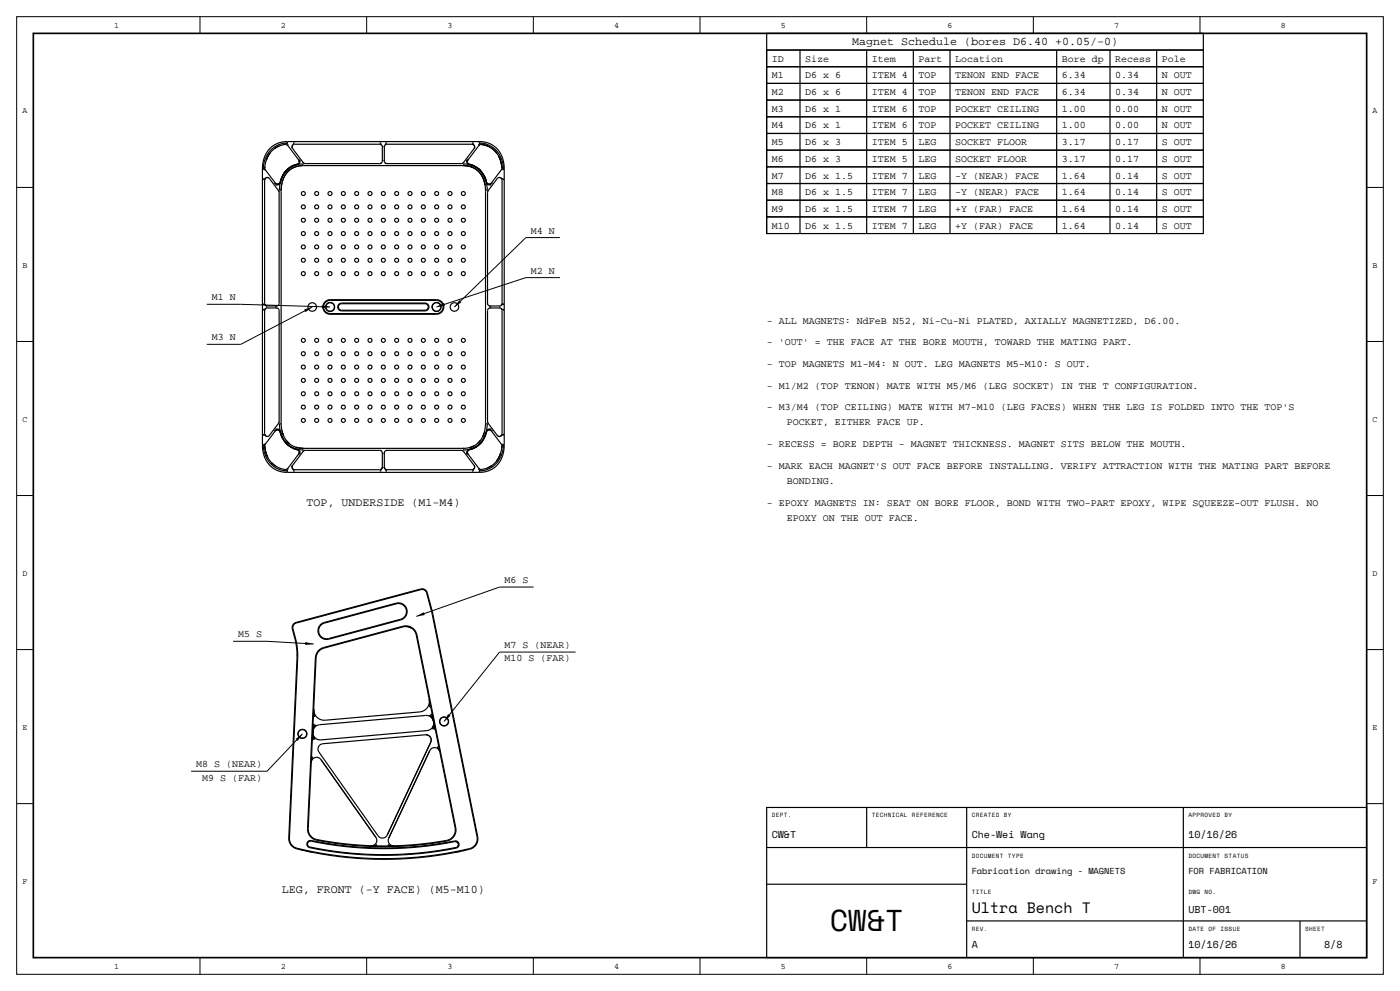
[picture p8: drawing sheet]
<svg xmlns="http://www.w3.org/2000/svg" width="420mm" height="297mm" viewBox="0 0 420 297" stroke-linecap="round" stroke-linejoin="round" font-family="sans-serif">
<path d="M10 10h400v277h-400z" fill="none" stroke="#000" stroke-width=".5"/>
<g fill="none" stroke="#000" stroke-width=".3">
<path d="M5 5h410v287h-410zM60 5v5M110 5v5M160 5v5M210 5v5M260 5v5M310 5v5M360 5v5M5 56.2h5M410 56.2h5M168 71.2h-10.2l-21.5 20.8M62 91.2h10.2l26.8 .8"/>
<path d="M93.7 92l-21.5 11.2h-10.2M168 83.2h-10.2l-26.8 8.8M5 102.3h5M410 102.3h5M5 148.5h5M410 148.5h5M160.1 175.9h-10.2l-25 8.8M5 194.7h5M69.9 192.2h10.2l14 .8M172.7 195.4h-22.8l-16.7 20.8M410 194.7h5M90.7 219.9l-10.6 11.2h-22.8"/>
<path d="M5 240.8h5M410 240.8h5M60 287v5M110 287v5M160 287v5M210 287v5M260 287v5M310 287v5M360 287v5"/>
</g>
<g fill="none" stroke="#000" stroke-width=".35">
<path d="M230 10h131v5h-131zM230 15h131v5h-131zM230 15v55M240 15v55M260 15v55M274 15v55M285 15v55M317 15v55M333 15v55M347 15v55M230 20h131v5h-131zM230 25h131v5h-131z"/>
<path d="M230 30h131v5h-131zM230 35h131v5h-131zM78.7 50.7h.3M78.7 50.7v82.6M79 50.3h.4M79 50.3v.4M79 50.7h.5M79.4 54l.1 37.3M79.4 50.3v.3M79.4 50v.3M79.4 50.6l.2 .3M79.4 50.6l.1 .1"/>
<path d="M79.5 50.7h.1M79.5 53.6l-.1 .4M79.5 53.6l-.4-.1-.2 .5M79.5 50.7v.1M79.5 50.8l.1 .1M79.6 50.9l-.4 .1M79.6 50.9l3 4M80.7 53.4l-.1-.1a.8 .8 0 0 0-1.1 .3M80.7 53.4l-.7-.2-.5 .4M80.7 53.4l.1 .1M80.8 53.5l2.8 3.7M80.8 53.4v.1"/>
<path d="M81 45.8l-1.1 2.2zM82.4 44.5l1.4-.8zM82.6 54.9l.3 .2M82.6 54.9l-.4 .1M82.9 55.1h.1M83.6 57.2l.1 .4M83.6 57v.2M83.7 57.6v33.3l-.5 .7M84 54.6a.8 .8 0 0 1-1.1 .5M84 54.6l-.2 .4a.8 .8 0 0 1-1.2-.1M84 54.6l-.4 .5h-.7M84.1 54.6a1.08 1.08 0 0 1-1.5 .7"/>
<path d="M84.3 57v70M85.5 42.9h.5M85.5 42.9l.1 .4M85.5 42.9a7.6 7.6 0 0 0-6.5 7.4M85.6 43.3a7.1 7.1 0 0 0-6.2 7M85.6 43.3h.4M86 43.3h.1M86 43.3l.2 .1M86 42.9v.4M86 42.9l.3 .2M86.2 43.4l.1 .2M86.2 42.4l-.2 .5"/>
<path d="M86.2 42.4a7.4 7.4 0 0 0-7.5 8.3M86.2 42.4h57.6M86.3 43.6l3.3 4.4M86.5 43.3l-.2 .3M87.6 44.5h.2M87.8 44.5l3.1 4.2M88.1 43.3l-.4 .4 .1 .8M88.1 43.3l-.5 .5 .2 .7M88.1 43.3h26.1M88.4 42.8l-.4 .1 .1 .4M89.2 49.2l-2.4 1.1-1.8 1.9 1-1.2M89.2 49.2l-2.3 1"/>
<path d="M89.2 49.2a6.8 6.8 0 0 0-5.2 5.4M89.6 48l.1 .2M89.7 48.8l-.5 .4M89.7 48.2l.1 .3M89.7 48.2v.7l-.5 .3M89.8 47.7l-.2 .3M90 47.9a1.19 1.19 0 0 1-1.3 1.5 6.8 6.8 0 0 0-4.6 5.2M90.7 48.7h.2M90.9 49.6v-.5a7.2 7.2 0 0 0-7.1 7.9h.5M90.9 49.6a6.5 6.5 0 0 0-6.5 6.7l-.1 .7M90.9 49.6a6.6 6.6 0 0 0-6.6 7.4M90.9 48.7l.7 .3"/>
<path d="M91.6 49h22.3M113.9 42.8l.5 .1-.2 .4M113.9 49h.1M114.2 43.3l.3 .3M114.5 48.8l-.6 .2M114.5 43.6l.2 .4M114.7 48.4l-.2 .4M114.7 48.2v.2M114.7 44v4.2M114.9 48.1l-.2 .1M114.9 43.9l-.2 .1M115.1 43.9l.2 .1"/>
<path d="M115.1 48.1l.2 .1M115.3 48.2v.2M115.3 44v4.2M115.3 48.4l.2 .4M115.5 43.6l-.2 .4M115.5 48.8l.6 .2M115.8 43.3l-.3 .3M116.1 49h.1M116.1 42.8l-.5 .1 .2 .4M116.1 49h22.3M138.4 49h.1M139 49.6a6.4 6.4 0 0 1 6.5 5.9"/>
<path d="M139 49.6h-48.1M139 49.6h.1M139.1 48.7l-.7 .3M139.1 49.6v-.5a7.2 7.2 0 0 1 7.1 7.9h-.5M139.1 49.6a6.4 6.4 0 0 1 6.5 6.7l.1 .7M139.3 48.7h-.2M140 47.9a1.19 1.19 0 0 0 1.3 1.5 7.5 7.5 0 0 1 4.8 5.6l.7 .4 .6-.1M140.2 47.7l.2 .3M140.3 48.8l.5 .4M140.4 48l-.2 .5zM140.4 48a.8 .8 0 0 0 .4 1.2M140.8 49.2l1.1 .4"/>
<path d="M140.8 49.2a6.8 6.8 0 0 1 5.2 5.4M140.8 49.2a6.9 6.9 0 0 1 5.2 5.4M141.6 43.2l-25.8 .1M141.6 43.2a.8 .8 0 0 1 .7 .5 .8 .8 0 0 1-.1 .8M141.6 43.2l.3 .1M141.6 42.8l.4 .1-.1 .4M141.9 43.3l.5 .7M142.2 44.5l-3.1 4.2M142.3 44.4l-.1 .1M142.4 44l-.1 .4M142.4 44.5h-.2M143.5 50.5l.7 .7"/>
<path d="M143.5 43.3l.2 .3M143.7 43.6l-3.3 4.4M143.8 42.4l.2 .5M143.8 42.4a7.4 7.4 0 0 1 7.5 8.3M143.8 43.4l-.1 .2M144 42.9l-.3 .2M144 42.9v.4M144 43.3l-.2 .1M144 43.3h.1M144.4 43.3l2.7 .9 2 1.8-1.4-1.4M144.4 43.3l2.2 .6M144.4 43.3a7.1 7.1 0 0 1 6.2 7"/>
<path d="M144.4 43.3h-.4M144.5 42.9h-.5M144.5 42.9l-.1 .4M144.5 42.9a7.6 7.6 0 0 1 6.5 7.4M145.3 52.7l.7 1.9zM145.7 57v70M146 54.6a.8 .8 0 0 0 .6 .6 .8 .8 0 0 0 .8-.3M146 54.6l.6 .6 .8-.3M146.3 57.6v33.3M146.4 57v.2M146.4 57.2l-.1 .4M147.4 54.9l.4 .1"/>
<path d="M149.2 53.4v.1M149.2 53.5l-2.8 3.7M149.6 46.8l.7 1.8 .3 1.7-.3-1.9zM149.7 53.2l-.5 .3M149.7 53.2l.5 .1 .3 .3M149.7 53.2l.4 .1 .4 .3M150.4 50.9l.4 .1M150.4 50.9l-3 4M150.4 50.8v.1M150.5 50.7l-.1 .1M150.5 53.6l.1 37.3M150.5 53.6l.4-.1 .2 .5"/>
<path d="M150.5 50.7h.1M150.6 50.6l-.1 .1M150.6 50.6l-.2 .3M150.6 50.3v.3M151 50.7h.3M151 50.7h-.5M151 50.3h-.4M151 50.3v.4M151.3 50.7v82.6M230 40h131v5h-131zM230 45h131v5h-131zM230 50h131v5h-131z"/>
<path d="M230 55h131v5h-131zM230 60h131v5h-131zM230 65h131v5h-131zM78.9 90.9l.2 .5 .4-.1M79.4 93.1l.1 37.3M79.5 91.3l.5 .4M79.5 92.7l-.1 .4M79.5 92.7l-.4-.1-.2 .5M79.7 91.5h.1M79.8 92.4l-.3 .3M80 92.1l.2 .2M80 91.7h.2"/>
<path d="M80.2 92.3l-.4 .1M80.2 91.7l-.2 .2M80.2 91.7h2.7M80.2 92.3h2.7M82.8 92.1l.1 .2M82.9 92.3l.3 .1M82.9 91.7l-.1 .2M83.2 91.6l-.3 .1M83.2 92.4l.5 .7v33.3M97.4 90.5l.6-.4 1-.3h32a2.18 2.18 0 0 1 2.1 2.2 2.18 2.18 0 0 1-2.1 2.2h-32a2.18 2.18 0 0 1-2-1.3 2.18 2.18 0 0 1 .4-2.4zM97.5 90.7l.9-.6 .6-.1h32a1.98 1.98 0 0 1 1.9 2 1.98 1.98 0 0 1-1.9 2h-32a1.98 1.98 0 0 1-1.8-1.2 1.98 1.98 0 0 1 .3-2.1zM101.6 91.3l.9-.5h25a1.18 1.18 0 0 1 1.2 1.2 1.18 1.18 0 0 1-1.2 1.2h-25a1.18 1.18 0 0 1-1.1-.7 1.18 1.18 0 0 1 .2-1.2z"/>
<path d="M101.9 91.3l.6-.3h25a.98 .98 0 0 1 1 1 .98 .98 0 0 1-1 1h-25a.98 .98 0 0 1-.9-.7 .98 .98 0 0 1 .3-1zM146.3 90.9l.3 .7M146.3 90.9l.1 .4M146.3 90.9h.1M146.6 91.6l.5 .1M146.8 92.4l-.5 .7v33.3M147.1 92.3l-.3 .1M147.1 91.7l.1 .2M147.1 91.7h2.7M147.1 92.3h2.7M147.2 92.1l-.1 .2M149.8 92.3l.4 .1"/>
<path d="M149.8 91.7l.2 .2M150 92.1l-.2 .2M150.2 92.4l.3 .3M150.2 91.6l-.4 .1M150.5 92.7l.1 37.3M150.5 91.3l-.3 .3M150.5 92.7l.4-.1 .2 .5M150.6 90.9l-.1 .4M151.1 90.9l-.2 .5-.4-.1M78.7 133.3h.3M78.7 133.3a7.5 7.5 0 0 0 7.5 8.3M78.9 130l.2 .5 .4-.1"/>
<path d="M79 133.7a7.6 7.6 0 0 0 6.5 7.4M79 133.3v.4M79.2 133l.4 .1M79.4 133.7l.3 1.8 .6 1.6-.6-1.7zM79.4 133.7a7.1 7.1 0 0 0 6.2 7M79.4 133.7h-.4M79.4 133.4v.3M79.5 133.3l-.1 .1M79.5 130.4l.3 .3 .5 .1M79.5 130.4l.4 .3 .4 .1M79.5 133.3h-.5M79.5 133.3h.1"/>
<path d="M79.6 133.2l-.1 .1M79.6 133.1l-.2 .3M79.6 133.1v.1M80.8 130.5l-.5 .3M80.8 130.5v.1M81.4 138.6l1.2 1zM82.2 129l.4 .1M82.6 128.7a1.08 1.08 0 0 1 1.5 .7M82.6 129.1a.8 .8 0 0 1 .8-.3 .8 .8 0 0 1 .6 .6M82.6 129.1l.4-.3a.8 .8 0 0 1 1 .6M82.6 129.1l.8-.3 .6 .6M82.6 129.1l-3 4"/>
<path d="M83.6 126.8v.2M83.6 126.8l-2.8 3.7M83.7 126.4l-.1 .4M83.7 126.4h.1M84 129.4l.7 1.9zM84 129.4a6.8 6.8 0 0 0 5.2 5.4M84 129.4a6.9 6.9 0 0 0 5.2 5.4M84.1 129.4a7.2 7.2 0 0 0 5.6 5.5l.3 .6v.6M84.3 127h-.5a7.2 7.2 0 0 0 7.1 7.9v-.5M84.3 127a6.6 6.6 0 0 0 5.9 7.3l.7 .1M84.6 129.1l.4 1.3M85.8 132.8l.7 .7"/>
<path d="M85.8 131.9l1.1 1.1M87.7 139.6l-.1 .4M87.8 139.5a.8 .8 0 0 0-.1 .8 .8 .8 0 0 0 .7 .5M87.8 139.5l-.1 .1M87.8 139.5h-.2M88.1 134.4l1.1 .4M88.7 134l2.2 .4h48.2M89.2 134.8a.8 .8 0 0 1 .4 1.2M89.2 134.8l.5 .4M89.6 136l.2 .3M89.6 136l-3.3 4.4M89.8 135.5l-.2 .5z"/>
<path d="M90.9 134.4h.1M90.9 135.3h-.2M90.9 135.3l-3.1 4.2M91.6 135l-.7 .3M91.6 135h22.3M113.9 135l.6 .2M113.9 135h.1M114.5 135.2l.2 .4M114.7 135.6v.2M114.7 140l-.5 .7M114.7 140v.1M114.7 140l.2 .1"/>
<path d="M114.7 135.8l.2 .1M114.7 135.8v4.2M115.3 140l.2 .5 .6 .3M115.3 140v.1M115.3 135.8l-.2 .1M115.3 140l-.2 .1M115.3 135.8v4.2M115.4 135.3l-.1 .5M115.7 135.1l-.3 .2M116.1 135l-.4 .1M116.1 135h22.3M138.4 135l.7 .3"/>
<path d="M138.4 135h.1M139.1 135.3h.2M139.1 135.3l3.1 4.2M140.3 135.8l.1 .2M140.3 135.8h.1M140.4 136l-.2 .3M140.4 136l3.3 4.4M140.8 134.8a.8 .8 0 0 0-.5 1M140.8 134.8a.8 .8 0 0 0-.4 1.2M142.2 133.6l-1 .5M142.2 139.5l.1 .8-.4 .4M142.2 139.5l.2 .7-.5 .5"/>
<path d="M142.2 139.5h.2M143.1 133.8l-2.3 1M144 133l1-1.2-1.8 1.9-2.4 1.1M144.2 132l-.8 .8M145.3 129.7l-.5 1.2M145.7 127h.5a7.2 7.2 0 0 1-7.1 7.9v-.5M145.7 127a6.6 6.6 0 0 1-5.9 7.3l-.7 .1M146 129.4a6.8 6.8 0 0 1-5.2 5.4M146.3 126.4l.1 .4M146.4 126.8v.2M146.4 126.8l2.8 3.7M147.4 129.1a.8 .8 0 0 0-.8-.3 .8 .8 0 0 0-.6 .6"/>
<path d="M147.4 129.1l-.8-.3-.6 .6M147.4 129.1l3 4M147.4 128.7a1.18 1.18 0 0 0-1.6 1.1 7.2 7.2 0 0 1-5.5 5.1l-.3 .6v.6M147.8 129l-.4 .1M149.2 130.5l.1 .1M149.2 130.5v.1M150.1 136l-1.1 2.2zM150.4 133.1l.2 .3M150.4 133.1v.1M150.4 133.2l.1 .1M150.5 133.3h.5M150.5 133.3h.1"/>
<path d="M150.5 130.4l-.5 .4-.7-.2M150.5 130.4a.8 .8 0 0 1-1.2 .2M150.5 133.3l.1 .1M150.6 133.4v.3M150.6 133.7a7.1 7.1 0 0 1-6.2 7M150.6 133.7h.4M150.6 133.7l-.1 .5M150.6 130l-.1 .4M150.8 133l-.4 .1M151 133.3v.4M151 133.3h.3M151 133.7a7.6 7.6 0 0 1-6.5 7.4"/>
<path d="M151.1 130l-.2 .5-.4-.1M151.3 133.3a7.4 7.4 0 0 1-7.5 8.3M85.6 140.7l-.1 .4M86 140.7h-.4M86 140.7v.4M86 140.7h.1M86 141.1h-.5M86 141.1l.2 .5M86.2 140.6l-.2 .1M86.2 141.6h57.6M86.3 140.9l-.3 .2M86.3 140.4l.2 .3"/>
<path d="M86.3 140.4l-.1 .2M87.6 140l.5 .7M88.1 140.7l.3 .1M88.1 140.7l-.1 .4 .4 .1M114.2 140.7l-25.8 .1M114.2 140.7l.2 .4-.5 .1M114.5 140.4l-.3 .3M114.7 140.1l-.2 .3M115.3 140.1l.2 .3M115.5 140.4l.3 .3M115.8 140.7l.3 .1M115.8 140.7l-.2 .4 .5 .1"/>
<path d="M141.9 140.7l-25.8 .1M141.9 140.7l.1 .4-.4 .1M143.7 140.4l-.2 .3M143.7 140.4l.1 .2M143.7 140.9l.3 .2M143.8 140.6l.2 .1M144 141.1h.5M144 141.1l-.2 .5M144 140.7h.1M144 140.7h.4M144 140.7v.4M144.4 140.7l.1 .4"/>
<path d="M146.2 140.2l1.4-.7zM88 187l.8-.5 37.4-10a1.6 1.6 0 0 1 2 1.1l1.7 6.5 13.4 66.7a3.2 3.2 0 0 1-2.4 3.7 108.7 108.7 0 0 1-52.6-.4 3.2 3.2 0 0 1-1.7-2.9l2.5-53.8a26.1 26.1 0 0 0-1.5-9.2zM88.2 187.2l.7-.5 37.4-10a1.4 1.4 0 0 1 1.7 1l1.7 6.4 13.4 66.7a3 3 0 0 1-2.2 3.5 108.6 108.6 0 0 1-52.6-.4 3 3 0 0 1-1.5-2.7l2.5-53.8a26.1 26.1 0 0 0-1.5-9.2zM89.1 197.3v.1M89.1 196.2v.2M95.7 194.9l1.4-.9 23.8-6.3a3.4 3.4 0 0 1 4.2 2.6l11.6 57.8a3.4 3.4 0 0 1-2.7 4 103.9 103.9 0 0 1-39.8-.6 3.4 3.4 0 0 1-1.9-3.2l2.3-51.1 .3-1.3zM95.7 195.1l1.5-.9 23.7-6.3a3.2 3.2 0 0 1 4 2.4l11.6 57.8a3.2 3.2 0 0 1-2.5 3.8 103.9 103.9 0 0 1-39.7-.5 3.2 3.2 0 0 1-1.8-3.1l2.3-51.1 .4-1.3zM96 187.4l1.3-.9 21.6-5.7a2.6 2.6 0 0 1 3.2 1.8 2.6 2.6 0 0 1-1.9 3.2l-21.5 5.8a2.6 2.6 0 0 1-2.9-1.2 2.6 2.6 0 0 1 .2-3zM96.4 187.3l1-.6 21.5-5.7a2.4 2.4 0 0 1 3 1.7 2.4 2.4 0 0 1-1.7 2.9l-21.6 5.8a2.4 2.4 0 0 1-2.7-1.2 2.4 2.4 0 0 1 .5-2.9zM96.8 194.4h.1M97.2 194.2l-.2 .1M122.1 187.8l1.3 .4"/>
<path d="M122.6 187.9h.1M123.1 188.1h.1M123.2 188.1l.2 .1M123.4 188.2h.1M93.8 219.4v.1M93.8 219.4h.1M93.8 219.2v.2zM93.8 219.4v2.3M93.8 219.4a2.25 2.25 0 0 0 .8 1.9M93.8 219.4l.4 2.1M93.9 219.4v.9M93.9 217.1h.1"/>
<path d="M94 217.1l-.2 2.3M94 217.1l.4 .2M94 218.4l-.1 1zM94.1 212.5l.3 2.3h-.4M94.1 212.5h.1M94.4 217.3l-.6 2.1M94.4 217.3l.4 .2M94.8 217.5a2.25 2.25 0 0 0-1 1.9M94.8 217.5v.1M94.8 217.6l-.8 1 .5-.8M128.8 209.5v2.3h.4M128.8 209.5a3.2 3.2 0 0 1-2.9 3.9l-28.3 2.4a3.2 3.2 0 0 1-3.5-3.3"/>
<path d="M128.8 209.6h.1M128.8 214.6l1 .9-.5-.6M128.8 214.6l-1.1-.2-31.8 2.8-1.1 .4M128.9 214.5a2.25 2.25 0 0 1 1.2 1.7M128.9 214.5l-.1 .1M128.9 214.7h.1M129.1 214.8l.2 .1M129.2 214.3l.9 1.9M129.2 214.3l-.3 .2M129.5 214l.6 2.2M129.5 214l-.3 .3M129.6 218.2v.1"/>
<path d="M129.6 218.2l-1.5 .8-31.8 2.7-1-.1-.6-.3M129.6 218.3l.4 .1M129.7 214h-.2M129.7 215.4h.1M129.7 215.4l.3 .9M129.7 215.4l.1 .1M129.8 217.9l.3-.9-.5 1.2M130 218.4l.5 .1M130 216.2v.1M130 216.3l.1 .9zM130.1 216v.2M130.1 216.2a2.25 2.25 0 0 1-.5 2.1"/>
<path d="M130.1 216.2l.4 2.3M130.1 216.2l-.1 2.2M130.1 216.2l-.1 .1M130.1 216.2v.3M130.1 216.2h.1M130.6 218.5h-.1M93.5 226.9h.4l-.5 1.6a1.6 1.6 0 0 1 1.1-1.5 1.6 1.6 0 0 1 1.8 .6l16.5 23.3a1.6 1.6 0 0 1 .1 1.7 1.6 1.6 0 0 1-1.5 .9M93.7 221.7h.1M93.9 220.2v.1M93.9 220.3h.1M94.2 221.5l-.4 .2M94.2 220.8l-.3-.7 .8 1.2"/>
<path d="M94.3 220.9l.1 .2M94.5 221.1l.1 .1M94.6 221.3l-.4 .2M94.7 221.3h-.1M95.8 223.4l1.1-.5 30.7-2.7a1.6 1.6 0 0 1 1.6 2.3l-13 27.8a1.6 1.6 0 0 1-2.8 .2l-17.7-25.1-.3-.8zM131.6 223.8h-.4l.7 1.5M131.6 224.5l.1 .1M131.9 225.3h.1M131.9 225.3a1.6 1.6 0 0 0-1.3-1.2 1.6 1.6 0 0 0-1.7 .9l-12.3 26.2a1.6 1.6 0 0 0 1.5 2.3M90.3 254.7h.1M90.5 254.7l.5 .2M90.6 254.8l.4 .1"/>
<path d="M91.8 255l.3 .1M92 255.1l1.6 .3M92.4 252.2l.5-.3a111.8 111.8 0 0 0 43.9 .1 1.1 1.1 0 0 1 .9 1.1 1.1 1.1 0 0 1-.9 1.1 107.6 107.6 0 0 1-44.3-.3 1.1 1.1 0 0 1-.1-1.7zM92.5 252.3l.3-.2a115.5 115.5 0 0 0 44.2 .2 .9 .9 0 0 1 .5 .9 .9 .9 0 0 1-.7 .8 105.3 105.3 0 0 1-44.3-.4 .9 .9 0 0 1 0-1.3zM92.6 252.3l-.1 .1M111.4 253.5h1.5M111.4 253.5h.5M111.4 253.5l1.6-.4v.4M111.4 253.5h.1M111.9 253.5h1.1M112.9 253.5h.1M116.5 253.1l1.6 .4h-1.6z"/>
<path d="M118.1 253.5h.1M136.4 252.2l.7 .2M136.8 252.2h.1M137.1 252.3h.1M137.2 252.4l.3 .5M137.3 252.6l.2 .3M137.4 253.5l.1-.2-.1 .3M137.5 252.9h.1M137.5 252.9v.1M138.1 255.2l-1.7 .3M138.2 255.1l-.4 .1M139.5 254.8l-.6 .2"/>
<path d="M139.7 254.8h-.1M139.7 254.8h.1M230 242h180v45h-180zM230 254h180M260 242v12M290 242v45M355 242v45M230 265h60M290 276h120M390 276v11"/>
<circle cx="91" cy="58" r=".6"/>
<circle cx="95" cy="58" r=".6"/>
<circle cx="99" cy="58" r=".6"/>
<circle cx="103" cy="58" r=".6"/>
<circle cx="107" cy="58" r=".6"/>
<circle cx="111" cy="58" r=".6"/>
<circle cx="115" cy="58" r=".6"/>
<circle cx="119" cy="58" r=".6"/>
<circle cx="123" cy="58" r=".6"/>
<circle cx="127" cy="58" r=".6"/>
<circle cx="131" cy="58" r=".6"/>
<circle cx="135" cy="58" r=".6"/>
<circle cx="139" cy="58" r=".6"/>
<circle cx="91" cy="70" r=".6"/>
<circle cx="91" cy="78" r=".6"/>
<circle cx="91" cy="62" r=".6"/>
<circle cx="91" cy="74" r=".6"/>
<circle cx="91" cy="66" r=".6"/>
<circle cx="95" cy="70" r=".6"/>
<circle cx="95" cy="62" r=".6"/>
<circle cx="95" cy="78" r=".6"/>
<circle cx="95" cy="74" r=".6"/>
<circle cx="95" cy="66" r=".6"/>
<circle cx="99" cy="70" r=".6"/>
<circle cx="99" cy="62" r=".6"/>
<circle cx="99" cy="78" r=".6"/>
<circle cx="99" cy="74" r=".6"/>
<circle cx="99" cy="66" r=".6"/>
<circle cx="103" cy="70" r=".6"/>
<circle cx="103" cy="62" r=".6"/>
<circle cx="103" cy="78" r=".6"/>
<circle cx="103" cy="74" r=".6"/>
<circle cx="103" cy="66" r=".6"/>
<circle cx="107" cy="70" r=".6"/>
<circle cx="107" cy="78" r=".6"/>
<circle cx="107" cy="62" r=".6"/>
<circle cx="107" cy="74" r=".6"/>
<circle cx="107" cy="66" r=".6"/>
<circle cx="111" cy="70" r=".6"/>
<circle cx="111" cy="62" r=".6"/>
<circle cx="111" cy="78" r=".6"/>
<circle cx="111" cy="74" r=".6"/>
<circle cx="111" cy="66" r=".6"/>
<circle cx="115" cy="70" r=".6"/>
<circle cx="115" cy="62" r=".6"/>
<circle cx="115" cy="78" r=".6"/>
<circle cx="115" cy="74" r=".6"/>
<circle cx="115" cy="66" r=".6"/>
<circle cx="119" cy="70" r=".6"/>
<circle cx="119" cy="78" r=".6"/>
<circle cx="119" cy="62" r=".6"/>
<circle cx="119" cy="74" r=".6"/>
<circle cx="119" cy="66" r=".6"/>
<circle cx="123" cy="70" r=".6"/>
<circle cx="123" cy="78" r=".6"/>
<circle cx="123" cy="62" r=".6"/>
<circle cx="123" cy="74" r=".6"/>
<circle cx="123" cy="66" r=".6"/>
<circle cx="127" cy="70" r=".6"/>
<circle cx="127" cy="62" r=".6"/>
<circle cx="127" cy="78" r=".6"/>
<circle cx="127" cy="74" r=".6"/>
<circle cx="127" cy="66" r=".6"/>
<circle cx="131" cy="70" r=".6"/>
<circle cx="131" cy="78" r=".6"/>
<circle cx="131" cy="62" r=".6"/>
<circle cx="131" cy="74" r=".6"/>
<circle cx="131" cy="66" r=".6"/>
<circle cx="135" cy="70" r=".6"/>
<circle cx="135" cy="78" r=".6"/>
<circle cx="135" cy="62" r=".6"/>
<circle cx="135" cy="74" r=".6"/>
<circle cx="135" cy="66" r=".6"/>
<circle cx="139" cy="70" r=".6"/>
<circle cx="139" cy="78" r=".6"/>
<circle cx="139" cy="62" r=".6"/>
<circle cx="139" cy="74" r=".6"/>
<circle cx="139" cy="66" r=".6"/>
<circle cx="91" cy="82" r=".6"/>
<circle cx="93.7" cy="92" r="1.28"/>
<circle cx="95" cy="82" r=".6"/>
<circle cx="99" cy="82" r=".6"/>
<circle cx="99" cy="92" r="1.36"/>
<circle cx="99" cy="92" r="1.28"/>
<circle cx="103" cy="82" r=".6"/>
<circle cx="107" cy="82" r=".6"/>
<circle cx="111" cy="82" r=".6"/>
<circle cx="115" cy="82" r=".6"/>
<circle cx="119" cy="82" r=".6"/>
<circle cx="123" cy="82" r=".6"/>
<circle cx="127" cy="82" r=".6"/>
<circle cx="131" cy="92" r="1.36"/>
<circle cx="131" cy="92" r="1.28"/>
<circle cx="131" cy="82" r=".6"/>
<circle cx="135" cy="82" r=".6"/>
<circle cx="136.3" cy="92" r="1.28"/>
<circle cx="139" cy="82" r=".6"/>
<circle cx="91" cy="102" r=".6"/>
<circle cx="91" cy="114" r=".6"/>
<circle cx="91" cy="118" r=".6"/>
<circle cx="91" cy="106" r=".6"/>
<circle cx="91" cy="110" r=".6"/>
<circle cx="95" cy="102" r=".6"/>
<circle cx="95" cy="114" r=".6"/>
<circle cx="95" cy="118" r=".6"/>
<circle cx="95" cy="106" r=".6"/>
<circle cx="95" cy="110" r=".6"/>
<circle cx="99" cy="102" r=".6"/>
<circle cx="99" cy="114" r=".6"/>
<circle cx="99" cy="118" r=".6"/>
<circle cx="99" cy="106" r=".6"/>
<circle cx="99" cy="110" r=".6"/>
<circle cx="103" cy="102" r=".6"/>
<circle cx="103" cy="114" r=".6"/>
<circle cx="103" cy="118" r=".6"/>
<circle cx="103" cy="106" r=".6"/>
<circle cx="103" cy="110" r=".6"/>
<circle cx="107" cy="102" r=".6"/>
<circle cx="107" cy="114" r=".6"/>
<circle cx="107" cy="118" r=".6"/>
<circle cx="107" cy="106" r=".6"/>
<circle cx="107" cy="110" r=".6"/>
<circle cx="111" cy="102" r=".6"/>
<circle cx="111" cy="114" r=".6"/>
<circle cx="111" cy="118" r=".6"/>
<circle cx="111" cy="106" r=".6"/>
<circle cx="111" cy="110" r=".6"/>
<circle cx="115" cy="102" r=".6"/>
<circle cx="115" cy="114" r=".6"/>
<circle cx="115" cy="118" r=".6"/>
<circle cx="115" cy="106" r=".6"/>
<circle cx="115" cy="110" r=".6"/>
<circle cx="119" cy="102" r=".6"/>
<circle cx="119" cy="114" r=".6"/>
<circle cx="119" cy="118" r=".6"/>
<circle cx="119" cy="106" r=".6"/>
<circle cx="119" cy="110" r=".6"/>
<circle cx="123" cy="102" r=".6"/>
<circle cx="123" cy="114" r=".6"/>
<circle cx="123" cy="118" r=".6"/>
<circle cx="123" cy="106" r=".6"/>
<circle cx="123" cy="110" r=".6"/>
<circle cx="127" cy="102" r=".6"/>
<circle cx="127" cy="114" r=".6"/>
<circle cx="127" cy="118" r=".6"/>
<circle cx="127" cy="106" r=".6"/>
<circle cx="127" cy="110" r=".6"/>
<circle cx="131" cy="102" r=".6"/>
<circle cx="131" cy="114" r=".6"/>
<circle cx="131" cy="118" r=".6"/>
<circle cx="131" cy="106" r=".6"/>
<circle cx="131" cy="110" r=".6"/>
<circle cx="135" cy="102" r=".6"/>
<circle cx="135" cy="114" r=".6"/>
<circle cx="135" cy="118" r=".6"/>
<circle cx="135" cy="106" r=".6"/>
<circle cx="135" cy="110" r=".6"/>
<circle cx="139" cy="102" r=".6"/>
<circle cx="139" cy="114" r=".6"/>
<circle cx="139" cy="118" r=".6"/>
<circle cx="139" cy="106" r=".6"/>
<circle cx="139" cy="110" r=".6"/>
<circle cx="91" cy="126" r=".6"/>
<circle cx="91" cy="122" r=".6"/>
<circle cx="95" cy="126" r=".6"/>
<circle cx="95" cy="122" r=".6"/>
<circle cx="99" cy="126" r=".6"/>
<circle cx="99" cy="122" r=".6"/>
<circle cx="103" cy="126" r=".6"/>
<circle cx="103" cy="122" r=".6"/>
<circle cx="107" cy="126" r=".6"/>
<circle cx="107" cy="122" r=".6"/>
<circle cx="111" cy="126" r=".6"/>
<circle cx="111" cy="122" r=".6"/>
<circle cx="115" cy="126" r=".6"/>
<circle cx="115" cy="122" r=".6"/>
<circle cx="119" cy="126" r=".6"/>
<circle cx="119" cy="122" r=".6"/>
<circle cx="123" cy="126" r=".6"/>
<circle cx="123" cy="122" r=".6"/>
<circle cx="127" cy="126" r=".6"/>
<circle cx="127" cy="122" r=".6"/>
<circle cx="131" cy="126" r=".6"/>
<circle cx="131" cy="122" r=".6"/>
<circle cx="135" cy="126" r=".6"/>
<circle cx="135" cy="122" r=".6"/>
<circle cx="139" cy="126" r=".6"/>
<circle cx="139" cy="122" r=".6"/>
<circle cx="90.7" cy="219.9" r="1.36"/>
<circle cx="90.7" cy="219.9" r="1.28"/>
<circle cx="133.2" cy="216.2" r="1.28"/>
<circle cx="133.2" cy="216.2" r="1.36"/>
</g>
<path d="M91.2 92.8l2.5-.8-2 1.6zM96.6 91.5l2.4 .5-2.5 .4zM131 92l2.2-1.2 .3 .8zM137.8 89.9l.6 .7-2.1 1.4zM91.6 192.4l2.5 .6-2.5 .3zM124.9 184.7l2.2-1.2 .3 .8zM88.7 221.4l2-1.5-1.4 2.2zM134.4 214l.7 .6-1.9 1.6z" fill="#000"/>
<text font-size="9" x="249" y="279">CW&amp;T</text>
<text font-size="4.5" x="291.5" y="273.5">Ultra Bench T</text>
<g font-size="3.5">
<text x="255.6" y="13.5">Magnet Schedule (bores D6.40 +0.05/-0)</text>
<text x="91.9" y="151.6">TOP, UNDERSIDE (M1-M4)</text>
<text x="84.5" y="267.5">LEG, FRONT (-Y FACE) (M5-M10)</text>
</g>
<g font-size="3">
<text x="231.5" y="18.5">ID</text>
<text x="231.5" y="23.5">M1</text>
<text x="241.5" y="18.5">Size</text>
<text x="241.5" y="23.5">D6 x 6</text>
<text x="261.5" y="18.5">Item</text>
<text x="261.5" y="23.5">ITEM 4</text>
<text x="275.5" y="18.5">Part</text>
<text x="275.5" y="23.5">TOP</text>
<text x="286.5" y="18.5">Location</text>
<text x="286.5" y="23.5">TENON END FACE</text>
<text x="318.5" y="18.5">Bore dp</text>
<text x="318.5" y="23.5">6.34</text>
<text x="334.5" y="18.5">Recess</text>
<text x="334.5" y="23.5">0.34</text>
<text x="348.5" y="18.5">Pole</text>
<text x="348.5" y="23.5">N OUT</text>
<text x="231.5" y="28.5">M2</text>
<text x="241.5" y="28.5">D6 x 6</text>
<text x="261.5" y="28.5">ITEM 4</text>
<text x="275.5" y="28.5">TOP</text>
<text x="286.5" y="28.5">TENON END FACE</text>
<text x="318.5" y="28.5">6.34</text>
<text x="334.5" y="28.5">0.34</text>
<text x="348.5" y="28.5">N OUT</text>
<text x="231.5" y="33.5">M3</text>
<text x="241.5" y="33.5">D6 x 1</text>
<text x="261.5" y="33.5">ITEM 6</text>
<text x="275.5" y="33.5">TOP</text>
<text x="286.5" y="33.5">POCKET CEILING</text>
<text x="318.5" y="33.5">1.00</text>
<text x="334.5" y="33.5">0.00</text>
<text x="348.5" y="33.5">N OUT</text>
<text x="231.5" y="38.5">M4</text>
<text x="241.5" y="38.5">D6 x 1</text>
<text x="261.5" y="38.5">ITEM 6</text>
<text x="275.5" y="38.5">TOP</text>
<text x="286.5" y="38.5">POCKET CEILING</text>
<text x="318.5" y="38.5">1.00</text>
<text x="334.5" y="38.5">0.00</text>
<text x="348.5" y="38.5">N OUT</text>
<text x="231.5" y="43.5">M5</text>
<text x="241.5" y="43.5">D6 x 3</text>
<text x="261.5" y="43.5">ITEM 5</text>
<text x="275.5" y="43.5">LEG</text>
<text x="286.5" y="43.5">SOCKET FLOOR</text>
<text x="318.5" y="43.5">3.17</text>
<text x="334.5" y="43.5">0.17</text>
<text x="348.5" y="43.5">S OUT</text>
<text x="231.5" y="48.5">M6</text>
<text x="231.5" y="53.5">M7</text>
<text x="241.5" y="48.5">D6 x 3</text>
<text x="241.5" y="53.5">D6 x 1.5</text>
<text x="261.5" y="48.5">ITEM 5</text>
<text x="261.5" y="53.5">ITEM 7</text>
<text x="275.5" y="48.5">LEG</text>
<text x="275.5" y="53.5">LEG</text>
<text x="286.5" y="48.5">SOCKET FLOOR</text>
<text x="286.5" y="53.5">-Y (NEAR) FACE</text>
<text x="318.5" y="48.5">3.17</text>
<text x="318.5" y="53.5">1.64</text>
<text x="334.5" y="48.5">0.17</text>
<text x="334.5" y="53.5">0.14</text>
<text x="348.5" y="48.5">S OUT</text>
<text x="348.5" y="53.5">S OUT</text>
<text x="231.5" y="58.5">M8</text>
<text x="241.5" y="58.5">D6 x 1.5</text>
<text x="261.5" y="58.5">ITEM 7</text>
<text x="275.5" y="58.5">LEG</text>
<text x="286.5" y="58.5">-Y (NEAR) FACE</text>
<text x="318.5" y="58.5">1.64</text>
<text x="334.5" y="58.5">0.14</text>
<text x="348.5" y="58.5">S OUT</text>
<text x="231.5" y="63.5">M9</text>
<text x="241.5" y="63.5">D6 x 1.5</text>
<text x="261.5" y="63.5">ITEM 7</text>
<text x="275.5" y="63.5">LEG</text>
<text x="286.5" y="63.5">+Y (FAR) FACE</text>
<text x="318.5" y="63.5">1.64</text>
<text x="334.5" y="63.5">0.14</text>
<text x="348.5" y="63.5">S OUT</text>
<text x="159.3" y="70">M4 N</text>
<text x="231.5" y="68.5">M10</text>
<text x="241.5" y="68.5">D6 x 1.5</text>
<text x="261.5" y="68.5">ITEM 7</text>
<text x="275.5" y="68.5">LEG</text>
<text x="286.5" y="68.5">+Y (FAR) FACE</text>
<text x="318.5" y="68.5">1.64</text>
<text x="334.5" y="68.5">0.14</text>
<text x="348.5" y="68.5">S OUT</text>
<text x="159.3" y="82">M2 N</text>
<text x="63.5" y="90">M1 N</text>
<text x="63.5" y="102">M3 N</text>
<text x="230" y="97">- ALL MAGNETS: NdFeB N52, Ni-Cu-Ni PLATED, AXIALLY MAGNETIZED, D6.00.</text>
<text x="230" y="103.5">- 'OUT' = THE FACE AT THE BORE MOUTH, TOWARD THE MATING PART.</text>
<text x="230" y="110">- TOP MAGNETS M1-M4: N OUT. LEG MAGNETS M5-M10: S OUT.</text>
<text x="230" y="116.5">- M1/M2 (TOP TENON) MATE WITH M5/M6 (LEG SOCKET) IN THE T CONFIGURATION.</text>
<text x="230" y="123">- M3/M4 (TOP CEILING) MATE WITH M7-M10 (LEG FACES) WHEN THE LEG IS FOLDED INTO THE TOP'S</text>
<text x="236" y="127.5">POCKET, EITHER FACE UP.</text>
<text x="230" y="134">- RECESS = BORE DEPTH - MAGNET THICKNESS. MAGNET SITS BELOW THE MOUTH.</text>
<text x="230" y="140.5">- MARK EACH MAGNET'S OUT FACE BEFORE INSTALLING. VERIFY ATTRACTION WITH THE MATING PART BEFORE</text>
<text x="236" y="145">BONDING.</text>
<text x="230" y="151.5">- EPOXY MAGNETS IN: SEAT ON BORE FLOOR, BOND WITH TWO-PART EPOXY, WIPE SQUEEZE-OUT FLUSH. NO</text>
<text x="236" y="156">EPOXY ON THE OUT FACE.</text>
<text x="151.4" y="174.7">M6 S</text>
<text x="71.4" y="191">M5 S</text>
<text x="151.4" y="194.2">M7 S (NEAR)</text>
<text x="151.4" y="198.2">M10 S (FAR)</text>
<text x="58.8" y="229.9">M8 S (NEAR)</text>
<text x="60.6" y="233.9">M9 S (FAR)</text>
<text x="231.5" y="251">CW&amp;T</text>
<text x="291.5" y="251">Che-Wei Wang</text>
<text x="356.5" y="251">10/16/26</text>
<text x="356.5" y="273.5">UBT-001</text>
<text x="291.5" y="284">A</text>
<text x="356.5" y="284">10/16/26</text>
<text x="397.2" y="284">8/8</text>
</g>
<g font-size="2.6">
<text x="291.5" y="262">Fabrication drawing - MAGNETS</text>
<text x="356.5" y="262">FOR FABRICATION</text>
</g>
<g font-size="2.5">
<text x="34.3" y="8.5">1</text>
<text x="84.3" y="8.5">2</text>
<text x="134.3" y="8.5">3</text>
<text x="184.2" y="8.5">4</text>
<text x="234.2" y="8.5">5</text>
<text x="284.3" y="8.5">6</text>
<text x="334.3" y="8.5">7</text>
<text x="384.3" y="8.5">8</text>
<text x="6.7" y="34">A</text>
<text x="411.7" y="34">A</text>
<text x="6.7" y="80.2">B</text>
<text x="411.7" y="80.2">B</text>
<text x="6.7" y="126.3">C</text>
<text x="411.7" y="126.3">C</text>
<text x="6.7" y="172.5">D</text>
<text x="411.7" y="172.5">D</text>
<text x="6.7" y="218.7">E</text>
<text x="411.7" y="218.7">E</text>
<text x="6.7" y="264.9">F</text>
<text x="411.7" y="264.9">F</text>
<text x="34.3" y="290.5">1</text>
<text x="84.3" y="290.5">2</text>
<text x="134.3" y="290.5">3</text>
<text x="184.2" y="290.5">4</text>
<text x="234.2" y="290.5">5</text>
<text x="284.3" y="290.5">6</text>
<text x="334.3" y="290.5">7</text>
<text x="384.3" y="290.5">8</text>
</g>
<g font-size="1.8">
<text x="231.5" y="245">DEPT.</text>
<text x="261.5" y="245">TECHNICAL</text>
<text x="273.6" y="245">REFERENCE</text>
<text x="291.5" y="245">CREATED</text>
<text x="301.2" y="245">BY</text>
<text x="356.5" y="245">APPROVED</text>
<text x="367.4" y="245">BY</text>
<text x="291.5" y="257">DOCUMENT</text>
<text x="302.4" y="257">TYPE</text>
<text x="356.5" y="257">DOCUMENT</text>
<text x="367.4" y="257">STATUS</text>
<text x="291.5" y="268">TITLE</text>
<text x="356.5" y="268">DWG</text>
<text x="361.3" y="268">NO.</text>
<text x="291.5" y="279">REV.</text>
<text x="356.5" y="279">DATE</text>
<text x="362.5" y="279">OF</text>
<text x="366.2" y="279">ISSUE</text>
<text x="391.5" y="279">SHEET</text>
</g>
</svg>
